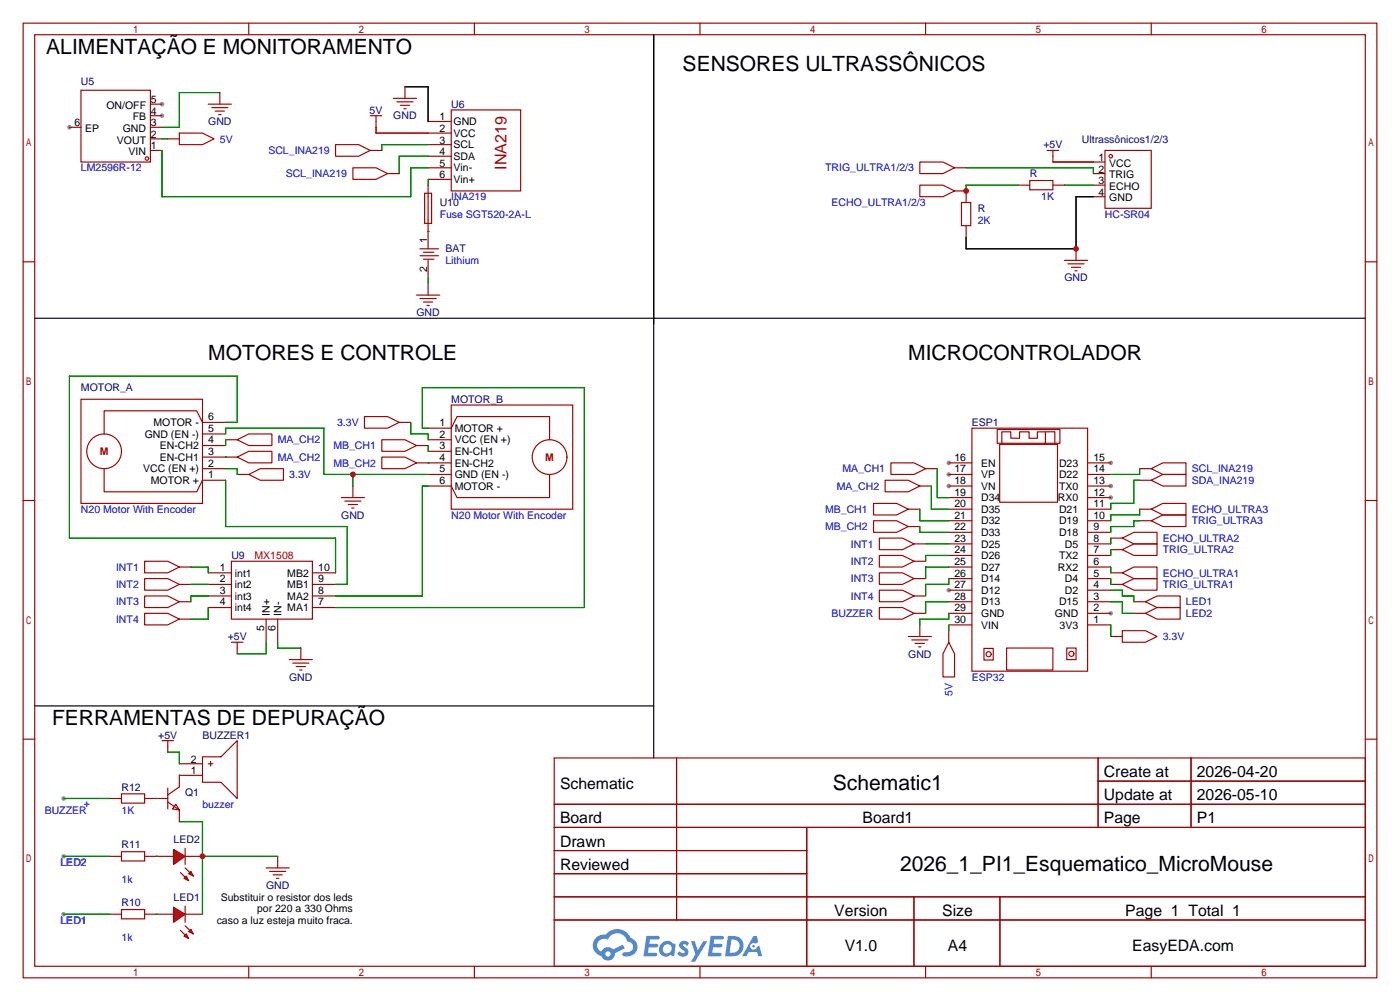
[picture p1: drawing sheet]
<svg xmlns="http://www.w3.org/2000/svg" width="307mm" height="220mm" viewBox="0 0 307 220" stroke-linecap="round" stroke-linejoin="round" font-family="sans-serif">
<g fill="#999">
<circle cx="35.6" cy="25.4" r=".51"/>
<circle cx="35.6" cy="22.9" r=".51"/>
<circle cx="15.2" cy="27.9" r=".51"/>
<circle cx="243.8" cy="134.6" r=".51"/>
<circle cx="243.8" cy="101.6" r=".51"/>
<circle cx="208.3" cy="101.6" r=".51"/>
<circle cx="208.3" cy="104.1" r=".51"/>
<circle cx="208.3" cy="106.7" r=".51"/>
<circle cx="208.3" cy="129.5" r=".51"/>
<circle cx="243.8" cy="109.2" r=".51"/>
<circle cx="243.8" cy="106.7" r=".51"/>
<circle cx="14" cy="175.3" r=".51"/>
<circle cx="14" cy="188" r=".51"/>
<circle cx="14" cy="200.7" r=".51"/>
</g>
<g fill="none" stroke="#a10000" stroke-width=".25">
<path d="M5.1 5.1h297.2v209.5h-297.2zM7.6 7.6h292.1v204.5h-292.1zM54.6 5.1v2.5M104.1 5.1v2.5M153.7 5.1v2.5M203.2 5.1v2.5M252.7 5.1v2.5M5.1 57.5h2.5M299.7 57.5h2.6M5.1 109.9h2.5M299.7 109.9h2.6M5.1 162.2h2.5"/>
<path d="M121.7 166.4h178v45.7h-178zM121.7 176.5h178M148.5 166.4v35.5M241.1 166.4v15.2M241.1 171.4h58.6M261.5 166.4v15.2M299.7 162.2h2.6M121.7 181.6h178M121.7 186.7h55.4M121.7 196.8h178M121.7 191.8h55.4M177.1 181.6v30.5"/>
<path d="M200.6 196.8v15.3M219.5 196.8v15.3M54.6 212.1v2.5M104.1 212.1v2.5M121.7 201.9h178M153.7 212.1v2.5M203.2 212.1v2.5M252.7 212.1v2.5"/>
</g>
<g fill="#5487ff">
<path d="M149.4 206.8a1.3 1.3 0 0 1 1.8 .3l-.4 .6a.54 .54 0 0 0-.9-.3l.2 .3a1.28 1.28 0 0 1 .7 2 1.53 1.53 0 0 1-2.1-.3l.5-.6 .8 .4a.31 .31 0 0 0 .3-.2 .31 .31 0 0 0-.3-.4 1.12 1.12 0 0 1-.6-1.8z"/>
<path d="M151.7 206.6h.8l.7 2 1.2-2h.9l-2.7 4.5h-.9l1-1.6z"/>
<path d="M141.9 205.4h2.3a.46 .46 0 0 1 .5 .1 .46 .46 0 0 1 .1 .5l-.4 .2h-1.7l-.2 .9h1.7a.4 .4 0 0 1 .3 .5 .4 .4 0 0 1-.4 .3h-1.7l-.1 1.2h1.3a.46 .46 0 0 1 .5 .1 .46 .46 0 0 1 .1 .5l-.3 .2h-2.6z"/>
<path d="M156 205.4h2.3a.47 .47 0 0 1 .5 .1 .47 .47 0 0 1 .1 .5l-.4 .2h-1.7l-.1 .9h1.6a.4 .4 0 0 1 .3 .5 .4 .4 0 0 1-.4 .3h-1.7l-.1 1.2h1.3a.46 .46 0 0 1 .5 .1 .46 .46 0 0 1 .2 .5l-.4 .2h-2.6z"/>
<path d="M165.4 205.4h.7l.4 1.4-.6 .3a.75 .75 0 0 0-1.2 .3 .75 .75 0 0 0 .5 1.1 .75 .75 0 0 0 1-.7l.5-.3 .6 2.4h-.8l-.3-1h-1.8l-.6 1h-.9z"/>
<path d="M159.8 205.4l-.6 4.5h1.4a2.27 2.27 0 0 0 2.6-2.3 2.27 2.27 0 0 0-2.7-2.2zM160.6 206.2a1.5 1.5 0 0 1 1.8 1.5 1.5 1.5 0 0 1-2 1.4h-.2z"/>
<path d="M145.2 207.1a1.6 1.6 0 0 0-.3 2.2 1.6 1.6 0 0 0 2.3 .2l.8 .4 .3-2.5-.2-.2-.4-.1a1.58 1.58 0 0 0-2.5 0zM145.8 207.6a.98 .98 0 0 1 1.6 .4 .98 .98 0 0 1-1 1.3 .94 .94 0 0 1-.9-.7 .94 .94 0 0 1 .3-1z"/>
<path d="M130.9 205.8a2.37 2.37 0 0 0 1.1 4 1.54 1.54 0 0 0 1.8 1 1.54 1.54 0 0 0 1.2-1.6l2.2-1.1-.5-.7-2.1 1a1.57 1.57 0 0 0-2.6 .5 1.5 1.5 0 0 1-.7-2.1 1.5 1.5 0 0 1 2.2-.5 2.23 2.23 0 0 1 2.2-1.5 2.23 2.23 0 0 1 2 1.9 1.16 1.16 0 0 1 1.3 1.1 1.16 1.16 0 0 1-1.1 1.2h-.7a.47 .47 0 0 0-.6 .4 .47 .47 0 0 0 .5 .5 2.17 2.17 0 0 0 2.5-.9 2.17 2.17 0 0 0-.4-2.7l-.8-.4a3.2 3.2 0 0 0-5.4-.8l-1.1 .1zM132.9 209.4a.6 .6 0 0 1 1.2 0 .6 .6 0 0 1-1.2 0z"/>
<circle cx="165.4" cy="207.7" r=".28"/>
</g>
<g fill="none" stroke="#a10000" stroke-width=".25">
<path d="M17.8 19.8h15.2v15.8h-15.2zM88.9 19v2.6M15.2 27.9h2.6M33 33h2.6M33 30.5h2.6M33 27.9h2.6M33 25.4h2.6M33 22.9h2.6M81.3 25.4h2.5M82.5 25.4v2.5M86.4 21.6h5M87.1 22.4h3.6"/>
<path d="M87.9 23.1h2M88.6 23.9h.6M94 26.7h5.1M94 29.2h5.1M94 31.8h5.1M94 34.3h5.1M94 36.8h5.1M94 39.4h5.1M99.1 24.1h15.2v17.8h-15.2zM40.6 198.9v3.5M34.3 200.7h3.8M40.6 200.7h3.8"/>
<circle cx="32.3" cy="34.8" r=".38"/>
</g>
<path d="M82.5 27.9v1.3h11.5" fill="none" stroke="#c00" stroke-width=".25"/>
<path d="M88.9 19h5.1v7.7" fill="none" stroke="#000" stroke-width=".25"/>
<g fill="#f00" stroke="#a10000" stroke-width=".25">
<path d="M38.1 199.1l2.5 1.6-2.5 1.7z"/>
<path d="M40.9 205l.5 1-1-.5z"/>
<path d="M41.4 204.5l.5-.5 .5 1z"/>
</g>
<g fill="none" stroke="#a10000" stroke-width=".25">
<path d="M39.4 170.2h5M39.4 167.6h5M44.4 166.1h4.1l3.6-3.5v12.7l-3.6-3.6h-4.1zM45.7 167.6h1M46.2 167.1v1M26.7 199.6h5v2.1h-5zM34.3 188h3.8M40.6 188h3.8M40.6 186.2v3.5M58.4 190.5h5.1M59.2 191.3h3.5M59.9 192h2.1"/>
<path d="M60.7 192.8h.5M61 188v2.5M24.1 200.7h2.6M31.7 200.7h2.6M39.6 204.2l1 1M40.6 203.2l1.1 1"/>
</g>
<path d="M34.3 200.7h.1" fill="none" stroke="#008700" stroke-width=".25"/>
<g fill="#f00" stroke="#a10000" stroke-width=".25">
<path d="M38.1 186.4l2.5 1.6-2.5 1.7z"/>
<path d="M40.9 192.3l.5 1-1-.5z"/>
<path d="M41.9 191.3l.5 1-1-.5z"/>
</g>
<g fill="none" stroke="#a10000" stroke-width=".25">
<path d="M36.8 30.5h2.6M39.4 29.2h5l2.6 1.3-2.6 1.3h-5zM45.7 22.9h5.1M46.5 23.6h3.5M47.2 24.4h2.1M48 25.1h.5M48.3 20.3v2.6M73.7 31.8h5l2.6 1.2-2.6 1.3h-5zM77.5 36.8h5l2.6 1.3-2.6 1.3h-5zM81.3 33h2.5M85.1 38.1h2.5M201.9 35.6h5.1l2.5 1.2-2.5 1.3h-5.1z"/>
<path d="M209.5 36.8h2.6M226.1 39.6h5v2.1h-5zM229.9 33h2.5M231.1 33v2.6M240 35.6h2.6M240 38.1h2.6M242.6 33h10.1v12.7h-10.1zM92.2 54.6h4.1M92.2 56.1h4.1M93 55.4h2.2M93 56.9h2.2M93.2 42.4h1.5v6.6h-1.5z"/>
<path d="M94 40.6v14M94 57.1v3.9M201.9 40.6h5.1l2.5 1.3-2.5 1.3h-5.1zM209.5 41.9h2.6v2.5M211.1 44.4h2v5.1h-2zM212.1 49.5v2.6M223.5 40.6h2.6M231.1 40.6h2.6M233.7 57.1h5.1M234.4 57.9h3.6M235.2 58.7h2M236 59.4h.5"/>
<path d="M236.2 54.6v2.5M240 40.6h2.6M240 43.2h2.6M91.4 64.8h5.1M92.2 65.5h3.6M93 66.3h2M93.7 67.1h.5M94 62.2v2.6M17.8 87.6h26.6v22.9h-26.6zM44.4 97.8h5.1M44.4 95.2h5.1M49.5 92.7h-5.1l-1.2-2.5h-20.3v5"/>
<path d="M49.5 96.5h2.6M52.1 96.5l2.5-1.3h5.1v2.6h-5.1zM80 91.4h5.1l2.5 1.3-2.5 1.3h-5.1zM83.8 96.5h5.1l2.5 1.3-2.5 1.3h-5.1zM87.6 92.7h2.6M91.4 97.8h2.6M94 94h5.1l1.2-2.6h20.3v5.1M94 96.5h5.1M94 99.1h5.1M99.1 88.9h26.6v22.9h-26.6zM213.4 94h25.4v53.3h-25.4zM218.9 94.3h13.8v3h-13.8z"/>
<path d="M219.5 97.5h12.7v12.7h-12.7zM219.9 97.3v-2.5h2v1.4h1.9v-1.4h2.1v1.4h1.8v-1.4h3.9v2.5M229.5 94.8v2.6M22.9 102.9v5h20.3l1.2-2.5h5.1M44.4 102.9h5.1M44.4 100.3h7.7M52.1 100.3l2.5-1.2h5.1v2.5h-5.1zM52.1 104.1h2.5M54.6 104.1l2.5-1.2h5.1v2.5h-5.1zM74.9 109.2h5.1M75.7 110h3.5M76.5 110.7h2"/>
<path d="M77.2 111.5h.5M77.5 106.7v2.5M83.8 100.3h5.1l2.5 1.3-2.5 1.3h-5.1zM91.4 101.6h7.7M94 104.1h5.1M120.6 104.1v5.1h-20.3l-1.2-2.5h-5.1M191.8 110.5h5l2.6 1.3-2.6 1.2h-5zM191.8 114.3h5l2.6 1.3-2.6 1.2h-5zM193 118.1h5.1l2.6 1.3-2.6 1.2h-5.1zM194.3 105.4h5.1l2.5 1.3-2.5 1.2h-5.1zM195.6 101.6h5.1l2.5 1.3-2.5 1.2h-5.1zM199.4 111.8h2.5"/>
<path d="M199.4 115.6h2.5M200.7 119.4h2.5M201.9 106.7h2.6M203.2 102.9h2.5M208.3 101.6h5.1M208.3 104.1h5.1M208.3 106.7h5.1M208.3 109.2h5.1M208.3 119.4h5.1M208.3 111.8h5.1M208.3 114.3h5.1M208.3 116.8h5.1"/>
<path d="M238.8 101.6h5M238.8 104.1h5M238.8 106.7h5M238.8 109.2h5M238.8 119.4h5M238.8 111.8h5M238.8 114.3h5M238.8 116.8h5M243.8 118.1h2.6M246.4 118.1l2.5-1.3h5.1v2.6h-5.1zM250.2 105.4h2.5M250.2 102.9h2.5"/>
<path d="M250.2 111.8h2.5M250.2 114.3h2.5M252.7 111.8l2.6-1.3h5v2.5h-5zM252.7 114.3l2.6-1.3h5v2.6h-5zM252.7 102.9l2.6-1.3h5v2.5h-5zM252.7 105.4l2.6-1.3h5v2.6h-5zM31.7 123.2h5.1l2.6 1.3-2.6 1.2h-5.1zM31.7 127h5.1l2.6 1.3-2.6 1.2h-5.1zM31.7 130.8h5.1l2.6 1.3-2.6 1.2h-5.1zM31.7 134.6h5.1l2.6 1.3-2.6 1.3h-5.1zM39.4 128.3h2.5M39.4 124.5h2.5"/>
<path d="M39.4 132.1h2.5M39.4 135.9h2.5M45.7 125.7h5.1M45.7 128.3h5.1M45.7 130.8h5.1M45.7 133.3h5.1M50.8 123.2h17.8v12.7h-17.8zM58.4 135.9v5.1M61 135.9v5.1M68.6 125.7h5.1M68.6 128.3h5.1M68.6 130.8h5.1"/>
<path d="M68.6 133.3h5.1M193 121.9h5.1l2.6 1.3-2.6 1.3h-5.1zM193 129.5h5.1l2.6 1.3-2.6 1.3h-5.1zM193 125.7h5.1l2.6 1.3-2.6 1.3h-5.1zM193 133.3h5.1l2.6 1.3-2.6 1.3h-5.1zM199.4 139.7h5.1M200.7 130.8h2.5M200.7 134.6h2.5M200.7 127h2.5M200.7 123.2h2.5M201.9 137.2v2.5M208.3 124.5h5.1"/>
<path d="M208.3 132.1h5.1M208.3 137.2h5.1M208.3 134.6h5.1M208.3 129.5h5.1M208.3 127h5.1M208.3 121.9h5.1M208.3 138.4v2.6M238.8 124.5h5M238.8 132.1h5M238.8 137.2h5M238.8 134.6h5M238.8 129.5h5"/>
<path d="M238.8 127h5M238.8 121.9h5M243.8 125.7h2.6M243.8 128.3h2.6M243.8 139.7h2.6M243.8 120.6h2.6M246.4 138.4h5.1l2.5 1.3-2.5 1.3h-5.1zM246.4 128.3l2.5-1.3h5.1v2.5h-5.1zM246.4 125.7l2.5-1.2h5.1v2.5h-5.1zM246.4 120.6l2.5-1.2h5.1v2.5h-5.1zM248.9 132.1h2.6M248.9 134.6h2.6"/>
<path d="M251.5 132.1l2.5-1.3h5.1v2.5h-5.1zM251.5 134.6l2.5-1.3h5.1v2.6h-5.1zM50.8 141h2.5M52.1 141v2.5M63.5 144.8h5.1M64.3 145.5h3.5M65 146.3h2.1M65.8 147.1h.5M66 142.2v2.6M200.2 140.5h3.5M200.9 141.2h2M201.7 142h.5"/>
<path d="M208.3 141l1.2 2.5v5.1h-2.5v-5.1zM216 142.3h2v2.6h-2zM221 142.2h10.1v4.9h-10.1zM234.2 142.2h2v2.6h-2zM24.1 175.3h2.6M26.7 174.2h5v2.1h-5zM31.7 175.3h5.1M35.6 162.6h2.5M36.8 176l2.6 1.8M36.8 162.6v2.5M36.8 173v4.5M38.6 176.5l.8 1.3-1.6-.3z"/>
<path d="M39.4 170.2v2.5l-2.6 1.8M39.4 177.8v2.5M24.1 188h2.6M26.7 186.9h5v2.1h-5zM31.7 188h2.6M39.6 191.5l1 1M40.6 190.5l1.1 1"/>
<circle cx="243.8" cy="34.3" r=".38"/>
<circle cx="22.9" cy="99.1" r="3.8"/>
<circle cx="120.6" cy="100.3" r="3.8"/>
<circle cx="217" cy="143.6" r=".56"/>
<circle cx="235.2" cy="143.5" r=".56"/>
</g>
<g fill="none" stroke="#008700" stroke-width=".25">
<path d="M35.6 33v10.2h54.6v-6.4h3.8M35.6 30.5h1.2M48.3 20.3h-8.9v7.6h-3.8M94 31.8h-10.2v1.2M94 34.3h-6.4v3.8M94 39.4v1.2M212.1 36.8h27.9v1.3M94 50.8h.1M223.5 40.6h-11.4v1.3M233.7 40.6h6.3M94 61v1.2M49.5 95.2v-1.2h21.6v10.1h22.9"/>
<path d="M49.5 96.5v1.3M49.5 92.7h2.6v-10.2h-36.9v35.6h58.5v7.6M90.2 92.7v2.5h3.8v1.3M94 97.8v1.3M94 94h-1.3v-8.9h35.6v48.2h-54.6M49.5 100.3h.1M49.5 105.4v10.2h26.7v12.7h-2.5M49.5 102.9h2.6v1.2M77.5 104.1v2.6M94 101.6h.1M94 106.7h-1.3v24.1h-19M201.9 111.8v2.5h6.4"/>
<path d="M201.9 115.6v1.2h6.4M203.2 119.4h5.1M204.5 106.7v5.1h3.8M205.7 102.9v6.3h2.6M243.8 118.1v1.3M250.2 102.9v1.2h-6.4M250.2 114.3h-1.3v1.3h-5.1v1.2M250.2 105.4h-1.3v5.1h-5.1v1.3M250.2 111.8v1.2h-6.4v1.3M41.9 124.5h3.8v1.2M41.9 128.3h3.8M45.7 133.3v2.6h-3.8"/>
<path d="M45.7 130.8h-3.8v1.3M208.3 124.5h-5.1v2.5M208.3 127v1.3h-5.1v2.5M208.3 134.6v1.3h-6.4v1.3M208.3 137.2v1.2M208.3 121.9h-5.1v1.3M208.3 132.1h-5.1v2.5M243.8 129.5h2.6v1.3h2.5v1.3M243.8 120.6v1.3M243.8 124.5v1.2M243.8 127v1.3M243.8 137.2v2.5"/>
<path d="M243.8 132.1h2.6v2.5h2.5M58.4 141v2.5h-6.3M61 141v1.2h5M14 175.3h10.1M34.3 175.3h.1M36.8 165.1h2.6v2.5M39.4 170.2h.1M14 188h10.1M34.3 188h.1M39.4 180.3h5v20.4M44.4 188h16.6M14 200.7h10.1"/>
</g>
<path d="M231.1 35.6h8.9" fill="none" stroke="#900" stroke-width=".25"/>
<path d="M240 43.2h-3.8v11.4h-24.1v-2.5M7.6 69.8h135.9v96.6M299.7 69.8h-156.2v-62.2v63.5M7.6 154.9h135.9" fill="none" stroke="#000" stroke-width=".25"/>
<path d="M18.5 176.5h1.1M19 176v1" fill="none" stroke="#00f" stroke-width=".25"/>
<g fill="#c00">
<circle cx="44.5" cy="188" r=".63"/>
<circle cx="236.2" cy="54.6" r=".63"/>
<circle cx="212.1" cy="41.9" r=".63"/>
<circle cx="77.5" cy="104.1" r=".63"/>
</g>
<g font-size="4.6">
<text x="10.2" y="11.8">ALIMENTAÇÃO E MONITORAMENTO</text>
<text x="149.9" y="15.6">SENSORES ULTRASSÔNICOS</text>
<text x="45.7" y="79.1">MOTORES E CONTROLE</text>
<text x="199.4" y="79.1">MICROCONTROLADOR</text>
<text x="11.4" y="159.1">FERRAMENTAS DE DEPURAÇÃO</text>
<text x="182.9" y="173.5">Schematic1</text>
<text x="197.6" y="191.3">2026_1_PI1_Esquematico_MicroMouse</text>
</g>
<text font-size="3.5" fill="#a00000" x="111.2" y="37.2" transform="rotate(-90 111.2 37.2)">INA219</text>
<g font-size="3.5">
<text x="122.9" y="173.1">Schematic</text>
<text x="242.3" y="170.6">Create at</text>
<text x="262.7" y="170.6">2026-04-20</text>
<text x="242.3" y="175.7">Update at</text>
<text x="262.7" y="175.7">2026-05-10</text>
<text x="122.9" y="180.7">Board</text>
<text x="122.9" y="185.8">Drawn</text>
<text x="189.3" y="180.7">Board1</text>
<text x="242.3" y="180.7">Page</text>
<text x="262.7" y="180.7">P1</text>
<text x="122.9" y="190.9">Reviewed</text>
<text x="183.1" y="201.1">Version</text>
<text x="206.8" y="201.1">Size</text>
<text x="247" y="201.1">Page 1 Total 1</text>
<text x="185.4" y="208.7">V1.0</text>
<text x="208.1" y="208.7">A4</text>
<text x="248.6" y="208.7">EasyEDA.com</text>
</g>
<g font-size="2.3" fill="#000080">
<text x="17.8" y="18.6">U5</text>
<text x="99.1" y="23.7">U6</text>
<text x="45.7" y="27.5">GND</text>
<text x="81.1" y="24.9">5V</text>
<text x="86.3" y="26.2">GND</text>
<text x="229.1" y="32.6">+5V</text>
<text x="237.5" y="31.3">Ultrassônicos1/2/3</text>
<text x="226.1" y="38.9">R</text>
<text x="96.5" y="45.3">U10</text>
<text x="214.6" y="46.5">R</text>
<text x="97.8" y="55.4">BAT</text>
<text x="233.7" y="61.8">GND</text>
<text x="91.4" y="69.4">GND</text>
<text x="17.8" y="85.9">MOTOR_A</text>
<text x="99.1" y="88.4">MOTOR_B</text>
<text x="213.4" y="93.5">ESP1</text>
<text x="74.9" y="113.8">GND</text>
<text x="50.8" y="122.7">U9</text>
<text x="50" y="140.5">+5V</text>
<text x="63.5" y="149.4">GND</text>
<text x="199.4" y="144.3">GND</text>
<text x="34.7" y="162.1">+5V</text>
<text x="44.4" y="162.1">BUZZER1</text>
<text x="26.7" y="173.5">R12</text>
<text x="40.6" y="174.8">Q1</text>
<text x="38.1" y="185">LED2</text>
<text x="26.7" y="186.2">R11</text>
<text x="38.1" y="197.7">LED1</text>
<text x="58.4" y="195.1">GND</text>
<text x="26.7" y="198.9">R10</text>
</g>
<g font-size="2.3">
<text x="23.4" y="23.9">ON/OFF</text>
<text x="33.1" y="22.6">5</text>
<text x="16.4" y="27.7">6</text>
<text x="18.7" y="29">EP</text>
<text x="26.9" y="29">GND</text>
<text x="29.1" y="26.4">FB</text>
<text x="33.1" y="27.7">3</text>
<text x="33.1" y="25.2">4</text>
<text x="96.5" y="26.4">1</text>
<text x="96.5" y="29">2</text>
<text x="99.6" y="27.5">GND</text>
<text x="99.6" y="30">VCC</text>
<text x="25.7" y="31.5">VOUT</text>
<text x="28.2" y="34.1">VIN</text>
<text x="33.1" y="32.8">1</text>
<text x="33.1" y="30.3">2</text>
<text x="96.5" y="31.5">3</text>
<text x="96.5" y="34.1">4</text>
<text x="99.6" y="32.5">SCL</text>
<text x="99.6" y="35.1">SDA</text>
<text x="241.2" y="35.3">1</text>
<text x="96.5" y="36.6">5</text>
<text x="96.5" y="39.1">6</text>
<text x="99.6" y="37.6">Vin-</text>
<text x="99.6" y="40.2">Vin+</text>
<text x="241.2" y="37.9">2</text>
<text x="241.2" y="40.4">3</text>
<text x="243.5" y="36.6">VCC</text>
<text x="243.5" y="39.1">TRIG</text>
<text x="243.5" y="41.7">ECHO</text>
<text x="241.2" y="43">4</text>
<text x="243.5" y="44.2">GND</text>
<text x="93.8" y="53.3" transform="rotate(-90 93.8 53.3)">1</text>
<text x="93.8" y="59.7" transform="rotate(-90 93.8 59.7)">2</text>
<text x="33.7" y="93.5">MOTOR -</text>
<text x="45.7" y="94.8">5</text>
<text x="45.7" y="92.2">6</text>
<text x="96.5" y="93.5">1</text>
<text x="99.8" y="94.8">MOTOR +</text>
<text x="31.8" y="96.1">GND (EN -)</text>
<text x="35.1" y="101.1">EN-CH1</text>
<text x="35.1" y="98.6">EN-CH2</text>
<text x="45.7" y="99.9">3</text>
<text x="45.7" y="97.3">4</text>
<text x="96.5" y="96.1">2</text>
<text x="96.5" y="98.6">3</text>
<text x="96.5" y="101.1">4</text>
<text x="99.8" y="97.3">VCC (EN +)</text>
<text x="99.8" y="99.9">EN-CH1</text>
<text x="209.5" y="101.1">16</text>
<text x="240" y="101.1">15</text>
<text x="31.4" y="103.7">VCC (EN +)</text>
<text x="33.1" y="106.2">MOTOR +</text>
<text x="45.7" y="104.9">1</text>
<text x="45.7" y="102.4">2</text>
<text x="96.5" y="103.7">5</text>
<text x="96.5" y="106.2">6</text>
<text x="99.8" y="102.4">EN-CH2</text>
<text x="99.8" y="104.9">GND (EN -)</text>
<text x="99.8" y="107.5">MOTOR -</text>
<text x="209.5" y="103.7">17</text>
<text x="209.5" y="106.2">18</text>
<text x="215.4" y="102.4">EN</text>
<text x="215.4" y="104.9">VP</text>
<text x="215.4" y="107.5">VN</text>
<text x="232.5" y="104.9">D22</text>
<text x="232.5" y="102.4">D23</text>
<text x="232.5" y="107.5">TX0</text>
<text x="240" y="103.7">14</text>
<text x="240" y="106.2">13</text>
<text x="209.5" y="108.8">19</text>
<text x="209.5" y="111.3">20</text>
<text x="209.5" y="113.8">21</text>
<text x="215.4" y="110">D34</text>
<text x="215.4" y="112.6">D35</text>
<text x="232.2" y="110">RX0</text>
<text x="232.5" y="112.6">D21</text>
<text x="240" y="113.8">10</text>
<text x="240" y="111.3">11</text>
<text x="240" y="108.8">12</text>
<text x="209.5" y="116.4">22</text>
<text x="209.5" y="118.9">23</text>
<text x="215.4" y="115.1">D32</text>
<text x="215.4" y="117.6">D33</text>
<text x="232.5" y="117.6">D18</text>
<text x="232.5" y="115.1">D19</text>
<text x="240" y="118.9">8</text>
<text x="240" y="116.4">9</text>
<text x="48.2" y="125.3">1</text>
<text x="69.8" y="125.3">10</text>
<text x="209.5" y="121.5">24</text>
<text x="209.5" y="124">25</text>
<text x="215.4" y="120.2">D25</text>
<text x="215.4" y="122.7">D26</text>
<text x="215.4" y="125.3">D27</text>
<text x="232.2" y="125.3">RX2</text>
<text x="232.5" y="122.7">TX2</text>
<text x="233.8" y="120.2">D5</text>
<text x="240" y="124">6</text>
<text x="240" y="121.5">7</text>
<text x="48.2" y="127.8">2</text>
<text x="48.2" y="130.3">3</text>
<text x="51.6" y="126.5">int1</text>
<text x="51.6" y="129.1">int2</text>
<text x="51.6" y="131.6">int3</text>
<text x="63.1" y="131.6">MA2</text>
<text x="63.1" y="129.1">MB1</text>
<text x="63.1" y="126.5">MB2</text>
<text x="69.8" y="130.3">8</text>
<text x="69.8" y="127.8">9</text>
<text x="209.5" y="126.5">26</text>
<text x="209.5" y="129.1">27</text>
<text x="209.5" y="131.6">28</text>
<text x="215.4" y="127.8">D14</text>
<text x="215.4" y="130.3">D12</text>
<text x="233.8" y="130.3">D2</text>
<text x="233.8" y="127.8">D4</text>
<text x="240" y="131.6">3</text>
<text x="240" y="129.1">4</text>
<text x="240" y="126.5">5</text>
<text x="48.2" y="132.9">4</text>
<text x="51.6" y="134.2">int4</text>
<text x="59.2" y="135.1" transform="rotate(-90 59.2 135.1)">IN+</text>
<text x="61.8" y="135.1" transform="rotate(-90 61.8 135.1)">IN-</text>
<text x="63.1" y="134.2">MA1</text>
<text x="69.8" y="132.9">7</text>
<text x="209.5" y="134.2">29</text>
<text x="209.5" y="136.7">30</text>
<text x="215.4" y="132.9">D13</text>
<text x="215.4" y="135.4">GND</text>
<text x="215.4" y="138">VIN</text>
<text x="231.6" y="135.4">GND</text>
<text x="232.5" y="132.9">D15</text>
<text x="232.6" y="138">3V3</text>
<text x="240" y="136.7">1</text>
<text x="240" y="134.2">2</text>
<text x="58" y="138.4" transform="rotate(-90 58 138.4)">5</text>
<text x="60.5" y="138.4" transform="rotate(-90 60.5 138.4)">6</text>
<text x="41.9" y="167.4">2</text>
<text x="41.9" y="170">1</text>
<text x="48.5" y="197.7">Substituir o resistor dos leds</text>
<text x="47.6" y="202.7">caso a luz esteja muito fraca.</text>
<text x="56.4" y="200.2">por 220 a 330 Ohms</text>
</g>
<g font-size="2.3" fill="#00f">
<text x="48.3" y="31.3">5V</text>
<text x="58.9" y="33.8">SCL_INA219</text>
<text x="17.8" y="37.6">LM2596R-12</text>
<text x="62.7" y="38.9">SCL_INA219</text>
<text x="181.2" y="37.6">TRIG_ULTRA1/2/3</text>
<text x="96.5" y="47.8">Fuse SGT520-2A-L</text>
<text x="99.1" y="44">INA219</text>
<text x="182.5" y="45.3">ECHO_ULTRA1/2/3</text>
<text x="228.6" y="44">1K</text>
<text x="242.6" y="47.8">HC-SR04</text>
<text x="214.6" y="49.1">2K</text>
<text x="97.8" y="58">Lithium</text>
<text x="74" y="93.5">3.3V</text>
<text x="61" y="97.3">MA_CH2</text>
<text x="61" y="101.1">MA_CH2</text>
<text x="73.2" y="98.6">MB_CH1</text>
<text x="63.5" y="104.9">3.3V</text>
<text x="73.2" y="102.4">MB_CH2</text>
<text x="183.7" y="107.5">MA_CH2</text>
<text x="184.9" y="103.7">MA_CH1</text>
<text x="261.6" y="103.7">SCL_INA219</text>
<text x="261.6" y="106.2">SDA_INA219</text>
<text x="17.8" y="112.6">N20 Motor With Encoder</text>
<text x="99.1" y="113.8">N20 Motor With Encoder</text>
<text x="181.1" y="112.6">MB_CH1</text>
<text x="261.6" y="112.6">ECHO_ULTRA3</text>
<text x="181.1" y="116.4">MB_CH2</text>
<text x="255.3" y="118.9">ECHO_ULTRA2</text>
<text x="261.6" y="115.1">TRIG_ULTRA3</text>
<text x="25.5" y="125.3">INT1</text>
<text x="186.8" y="120.2">INT1</text>
<text x="186.8" y="124">INT2</text>
<text x="255.3" y="121.5">TRIG_ULTRA2</text>
<text x="25.5" y="129.1">INT2</text>
<text x="186.8" y="131.6">INT4</text>
<text x="186.8" y="127.8">INT3</text>
<text x="255.3" y="129.1">TRIG_ULTRA1</text>
<text x="255.3" y="126.5">ECHO_ULTRA1</text>
<text x="25.5" y="132.9">INT3</text>
<text x="25.5" y="136.7">INT4</text>
<text x="182.5" y="135.4">BUZZER</text>
<text x="260.3" y="132.9">LED1</text>
<text x="260.3" y="135.4">LED2</text>
<text x="255.3" y="140.5">3.3V</text>
<text x="213.4" y="149.4">ESP32</text>
<text x="209.1" y="152.7" transform="rotate(-90 209.1 152.7)">5V</text>
<text x="9.8" y="178.6">BUZZER</text>
<text x="26.7" y="178.6">1K</text>
<text x="44.4" y="177.3">buzzer</text>
<text x="13.3" y="190">LED2</text>
<text x="26.7" y="193.8">1k</text>
<text x="13.3" y="202.7">LED1</text>
<text x="26.7" y="206.5">1k</text>
</g>
<g font-size="2.3" fill="#a00000">
<text x="21.9" y="99.9">M</text>
<text x="119.7" y="101.1">M</text>
<text x="55.9" y="122.7">MX1508</text>
</g>
</svg>
